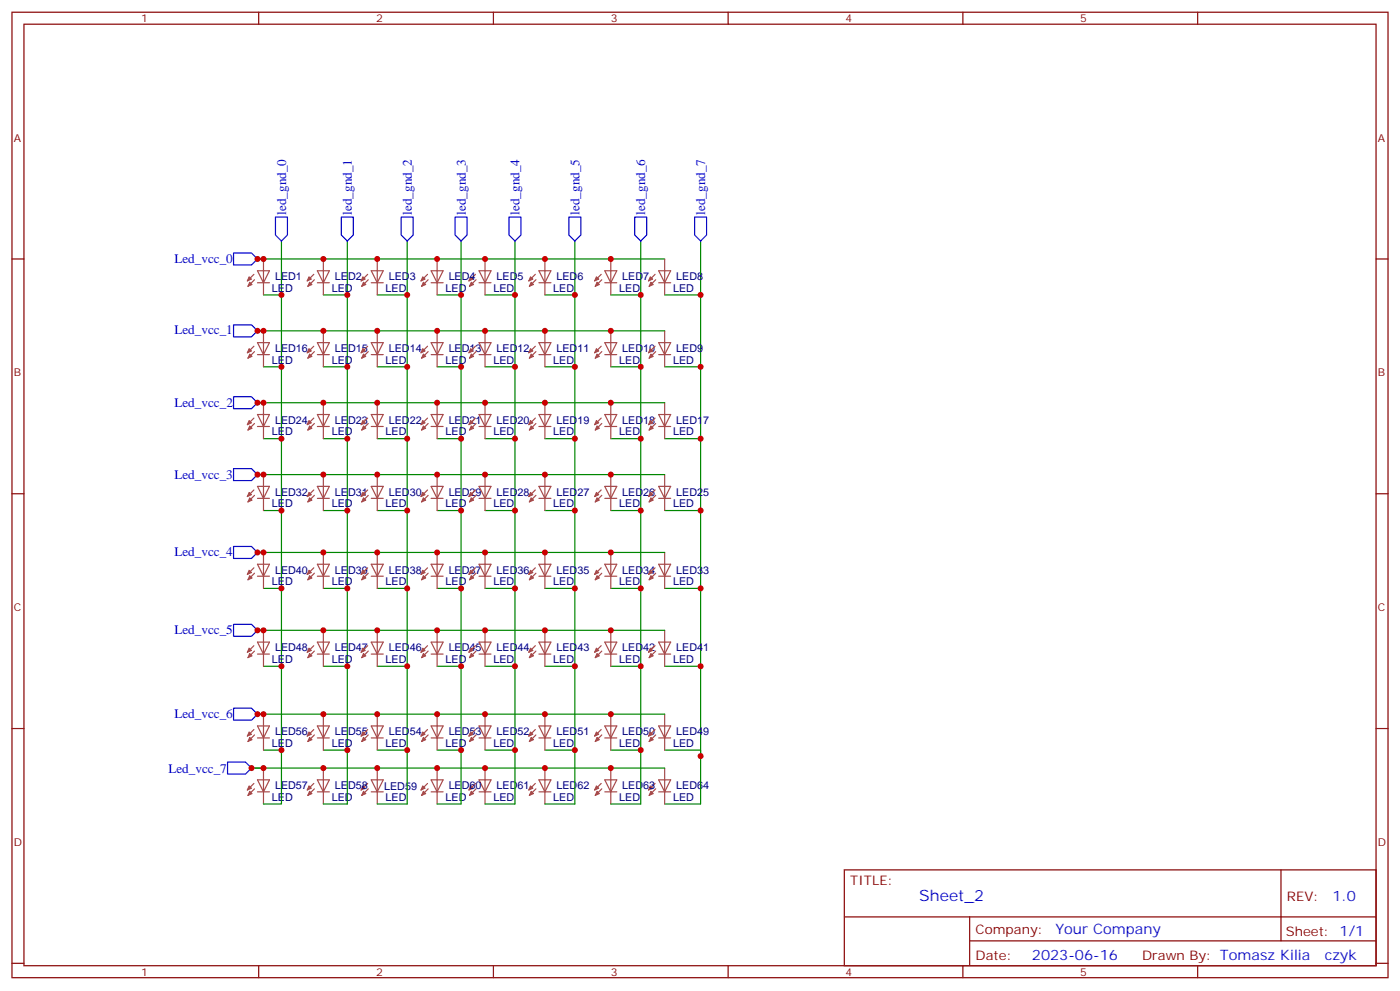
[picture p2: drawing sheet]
<svg xmlns="http://www.w3.org/2000/svg" width="412mm" height="292mm" viewBox="0 0 412 292" stroke-linecap="round" stroke-linejoin="round" font-family="sans-serif">
<g fill="none" stroke="#870000" stroke-width=".35">
<path d="M3.5 3.6h405.4v284.3h-405.4zM7.1 7.1h398.2v277.3h-398.2zM76.2 3.6v3.5M145.3 3.6v3.5M214.5 3.6v3.5M283.6 3.6v3.5M352.8 3.6v3.5M3.5 76.3h3.6M405.3 76.3h3.6M3.5 145.4h3.6M405.3 145.4h3.6M3.5 214.6h3.6"/>
<path d="M405.3 214.6h3.6M248.7 256.2h156.6v28.2h-156.6zM377.3 256.2v20.9M248.7 270h156.5M285.6 277.1h119.6M285.6 270v14.1M3.5 283.7h3.6M76.2 284.4v3.5M145.3 284.4v3.5M214.5 284.4v3.5M283.6 284.4v3.5M352.8 284.4v3.5"/>
<path d="M405.3 283.7h3.6"/>
</g>
<g fill="none" stroke="#00f" stroke-width=".35">
<path d="M68.8 74.5h5.3l1.7 1.8-1.7 1.7h-5.3zM81.1 63.9h3.6v5.3l-1.8 1.8-1.8-1.8zM100.5 63.9h3.6v5.3l-1.8 1.8-1.8-1.8zM118.2 63.9h3.5v5.3l-1.8 1.8-1.7-1.8zM134.1 63.9h3.5v5.3l-1.8 1.8-1.7-1.8zM149.9 63.9h3.6v5.3l-1.8 1.8-1.8-1.8zM167.6 63.9h3.5v5.3l-1.8 1.8-1.7-1.8zM187 63.9h3.5v5.3l-1.8 1.8-1.7-1.8zM204.6 63.9h3.5v5.3l-1.7 1.8-1.8-1.8zM68.8 95.7h5.3l1.7 1.7-1.7 1.8h-5.3zM68.8 116.8h5.3l1.7 1.8-1.7 1.8h-5.3zM68.8 138h5.3l1.7 1.8-1.7 1.7h-5.3z"/>
<path d="M68.8 160.9h5.3l1.7 1.8-1.7 1.8h-5.3zM68.8 183.9h5.3l1.7 1.7-1.7 1.8h-5.3zM68.8 208.6h5.3l1.7 1.7-1.7 1.8h-5.3zM67 224.4h5.3l1.8 1.8-1.8 1.8h-5.3z"/>
</g>
<g fill="none" stroke="#008700" stroke-width=".35">
<path d="M75.8 76.3h120M82.9 71v15.9M102.3 71v165.8h-7.1M119.9 71v165.8h-8.8M135.8 71v165.8h-7M151.7 71v165.8h-8.8M169.3 71v165.8h-8.8M188.7 71v165.8h-8.8M206.4 71v165.8h-10.6M75.8 97.4h120M77.6 86.9h5.3v21.1h-5.3M95.2 86.9h7.1"/>
<path d="M111.1 86.9h8.8M128.8 86.9h7M142.9 86.9h8.8M160.5 86.9h8.8M179.9 86.9h8.8M195.8 86.9h10.6M75.8 118.6h120M82.9 108v21.2h-5.3M95.2 108h7.1M111.1 108h8.8M128.8 108h7M142.9 108h8.8"/>
<path d="M160.5 108h8.8M179.9 108h8.8M195.8 108h10.6M75.8 139.8h120M82.9 129.2v21.2h-5.3M95.2 129.2h7.1M111.1 129.2h8.8M128.8 129.2h7M142.9 129.2h8.8M160.5 129.2h8.8M179.9 129.2h8.8M195.8 129.2h10.6"/>
<path d="M82.9 150.4v22.9h-5.3M95.2 150.4h7.1M111.1 150.4h8.8M128.8 150.4h7M142.9 150.4h8.8M160.5 150.4h8.8M179.9 150.4h8.8M195.8 150.4h10.6M75.8 162.7h120M82.9 173.3v22.9h-5.3M95.2 173.3h7.1M111.1 173.3h8.8"/>
<path d="M128.8 173.3h7M142.9 173.3h8.8M160.5 173.3h8.8M179.9 173.3h8.8M195.8 173.3h10.6M75.8 185.6h120M82.9 196.2v24.7h-5.3M95.2 196.2h7.1M111.1 196.2h8.8M128.8 196.2h7M142.9 196.2h8.8M160.5 196.2h8.8"/>
<path d="M179.9 196.2h8.8M195.8 196.2h10.6M75.8 210.3h120M74.1 226.2h121.7M82.9 220.9v15.9h-5.3M95.2 220.9h7.1M111.1 220.9h8.8M128.8 220.9h7M142.9 220.9h8.8M160.5 220.9h8.8M179.9 220.9h8.8M195.8 220.9h10.6v1.8"/>
</g>
<g fill="none" stroke="#a64a4a" stroke-width=".35">
<path d="M75.8 79.7h3.6l-1.8 3.6zM77.6 76.3v7M93.5 79.7h3.5l-1.8 3.6zM95.2 76.3v7M109.4 79.7h3.5l-1.8 3.6zM111.1 76.3v7M127 79.7h3.5l-1.7 3.6zM128.8 76.3v7M141.1 79.7h3.5l-1.7 3.6zM142.9 76.3v7M158.7 79.7h3.6l-1.8 3.6zM160.5 76.3v7"/>
<path d="M178.2 79.7h3.5l-1.8 3.6zM179.9 76.3v7M194 79.7h3.6l-1.8 3.6zM195.8 76.3v7M74.8 80.8l-2 1.9M75 82.4l-2 1.9M75.8 83.3h3.6M77.6 83.4v3.5M77.6 97.4v7M92.4 80.8l-1.9 1.9M92.6 82.4l-1.9 1.9M93.5 83.3h3.5"/>
<path d="M95.2 83.4v3.5M95.2 97.4v7M108.3 80.8l-1.9 1.9M108.5 82.4l-2 1.9M109.4 83.3h3.5M111.1 83.4v3.5M111.1 97.4v7M125.9 80.8l-1.9 1.9M126.1 82.4l-1.9 1.9M127 83.3h3.5M128.8 83.4v3.5M128.8 97.4v7"/>
<path d="M140.1 80.8l-2 1.9M140.2 82.4l-1.9 1.9M141.1 83.3h3.5M142.9 83.4v3.5M142.9 97.4v7M157.7 80.8l-1.9 1.9M157.9 82.4l-2 1.9M158.7 83.3h3.6M160.5 83.4v3.5M160.5 97.4v7M177.1 80.8l-1.9 1.9M177.3 82.4l-2 1.9"/>
<path d="M178.2 83.3h3.5M179.9 83.4v3.5M179.9 97.4v7M193 80.8l-2 1.9M193.1 82.4l-1.9 1.9M194 83.3h3.6M195.8 83.4v3.5M195.8 97.4v7M74.8 102l-2 1.9M75 103.6l-2 1.9M75.8 100.9h3.6l-1.8 3.5zM75.8 104.4h3.6"/>
<path d="M77.6 104.5v3.5M77.6 118.6v7M92.4 102l-1.9 1.9M92.6 103.6l-1.9 1.9M93.5 104.4h3.5M93.5 100.9h3.5l-1.8 3.5zM95.2 104.5v3.5M95.2 118.6v7M108.3 102l-1.9 1.9M108.5 103.6l-2 1.9M109.4 104.4h3.5M109.4 100.9h3.5l-1.8 3.5z"/>
<path d="M111.1 104.5v3.5M111.1 118.6v7M125.9 102l-1.9 1.9M126.1 103.6l-1.9 1.9M127 104.4h3.5M127 100.9h3.5l-1.7 3.5zM128.8 104.5v3.5M128.8 118.6v7M140.1 102l-2 1.9M140.2 103.6l-1.9 1.9M141.1 104.4h3.5M141.1 100.9h3.5l-1.7 3.5z"/>
<path d="M142.9 104.5v3.5M142.9 118.6v7M157.7 102l-1.9 1.9M157.9 103.6l-2 1.9M158.7 104.4h3.6M158.7 100.9h3.6l-1.8 3.5zM160.5 104.5v3.5M160.5 118.6v7M177.1 102l-1.9 1.9M177.3 103.6l-2 1.9M178.2 104.4h3.5M178.2 100.9h3.5l-1.8 3.5z"/>
<path d="M179.9 104.5v3.5M179.9 118.6v7M193 102l-2 1.9M193.1 103.6l-1.9 1.9M194 104.4h3.6M194 100.9h3.6l-1.8 3.5zM195.8 104.5v3.5M195.8 118.6v7M74.8 123.1l-2 2M75 124.7l-2 2M75.8 122.1h3.6l-1.8 3.5zM75.8 125.6h3.6"/>
<path d="M77.6 125.7v3.5M77.6 139.8v7M92.4 123.1l-1.9 2M92.6 124.7l-1.9 2M93.5 125.6h3.5M93.5 122.1h3.5l-1.8 3.5zM95.2 125.7v3.5M95.2 139.8v7M108.3 123.1l-1.9 2M108.5 124.7l-2 2M109.4 125.6h3.5M109.4 122.1h3.5l-1.8 3.5z"/>
<path d="M111.1 125.7v3.5M111.1 139.8v7M125.9 123.1l-1.9 2M126.1 124.7l-1.9 2M127 125.6h3.5M127 122.1h3.5l-1.7 3.5zM128.8 125.7v3.5M128.8 139.8v7M140.1 123.1l-2 2M140.2 124.7l-1.9 2M141.1 125.6h3.5M141.1 122.1h3.5l-1.7 3.5z"/>
<path d="M142.9 125.7v3.5M142.9 139.8v7M157.7 123.1l-1.9 2M157.9 124.7l-2 2M158.7 125.6h3.6M158.7 122.1h3.6l-1.8 3.5zM160.5 125.7v3.5M160.5 139.8v7M177.1 123.1l-1.9 2M177.3 124.7l-2 2M178.2 125.6h3.5M178.2 122.1h3.5l-1.8 3.5z"/>
<path d="M179.9 125.7v3.5M179.9 139.8v7M193 123.1l-2 2M193.1 124.7l-1.9 2M194 125.6h3.6M194 122.1h3.6l-1.8 3.5zM195.8 125.7v3.5M195.8 139.8v7M74.8 144.3l-2 1.9M75 145.9l-2 1.9M75.8 143.2h3.6l-1.8 3.6zM75.8 146.8h3.6"/>
<path d="M77.6 146.9v3.5M92.4 144.3l-1.9 1.9M92.6 145.9l-1.9 1.9M93.5 146.8h3.5M93.5 143.2h3.5l-1.8 3.6zM95.2 146.9v3.5M108.3 144.3l-1.9 1.9M108.5 145.9l-2 1.9M109.4 146.8h3.5M109.4 143.2h3.5l-1.8 3.6zM111.1 146.9v3.5M125.9 144.3l-1.9 1.9"/>
<path d="M126.1 145.9l-1.9 1.9M127 146.8h3.5M127 143.2h3.5l-1.7 3.6zM128.8 146.9v3.5M140.1 144.3l-2 1.9M140.2 145.9l-1.9 1.9M141.1 146.8h3.5M141.1 143.2h3.5l-1.7 3.6zM142.9 146.9v3.5M157.7 144.3l-1.9 1.9M157.9 145.9l-2 1.9M158.7 143.2h3.6l-1.8 3.6z"/>
<path d="M158.7 146.8h3.6M160.5 146.9v3.5M177.1 144.3l-1.9 1.9M177.3 145.9l-2 1.9M178.2 146.8h3.5M178.2 143.2h3.5l-1.8 3.6zM179.9 146.9v3.5M193 144.3l-2 1.9M193.1 145.9l-1.9 1.9M194 146.8h3.6M194 143.2h3.6l-1.8 3.6zM195.8 146.9v3.5"/>
<path d="M74.8 167.2l-2 2M75 168.8l-2 2M75.8 166.2h3.6l-1.8 3.5zM75.8 169.7h3.6M77.6 162.7v7M77.6 169.8v3.5M92.4 167.2l-1.9 2M92.6 168.8l-1.9 2M93.5 169.7h3.5M93.5 166.2h3.5l-1.8 3.5zM95.2 162.7v7M95.2 169.8v3.5"/>
<path d="M108.3 167.2l-1.9 2M108.5 168.8l-2 2M109.4 169.7h3.5M109.4 166.2h3.5l-1.8 3.5zM111.1 162.7v7M111.1 169.8v3.5M125.9 167.2l-1.9 2M126.1 168.8l-1.9 2M127 169.7h3.5M127 166.2h3.5l-1.7 3.5zM128.8 162.7v7M128.8 169.8v3.5"/>
<path d="M140.1 167.2l-2 2M140.2 168.8l-1.9 2M141.1 169.7h3.5M141.1 166.2h3.5l-1.7 3.5zM142.9 162.7v7M142.9 169.8v3.5M157.7 167.2l-1.9 2M157.9 168.8l-2 2M158.7 169.7h3.6M158.7 166.2h3.6l-1.8 3.5zM160.5 162.7v7M160.5 169.8v3.5"/>
<path d="M177.1 167.2l-1.9 2M177.3 168.8l-2 2M178.2 169.7h3.5M178.2 166.2h3.5l-1.8 3.5zM179.9 162.7v7M179.9 169.8v3.5M193 167.2l-2 2M193.1 168.8l-1.9 2M194 169.7h3.6M194 166.2h3.6l-1.8 3.5zM195.8 162.7v7M195.8 169.8v3.5"/>
<path d="M74.8 190.2l-2 1.9M75 191.7l-2 2M75.8 189.1h3.6l-1.8 3.5zM75.8 192.6h3.6M77.6 185.6v7M77.6 192.7v3.5M92.4 190.2l-1.9 1.9M92.6 191.7l-1.9 2M93.5 192.6h3.5M93.5 189.1h3.5l-1.8 3.5zM95.2 185.6v7M95.2 192.7v3.5"/>
<path d="M108.3 190.2l-1.9 1.9M108.5 191.7l-2 2M109.4 192.6h3.5M109.4 189.1h3.5l-1.8 3.5zM111.1 185.6v7M111.1 192.7v3.5M125.9 190.2l-1.9 1.9M126.1 191.7l-1.9 2M127 192.6h3.5M127 189.1h3.5l-1.7 3.5zM128.8 185.6v7M128.8 192.7v3.5"/>
<path d="M140.1 190.2l-2 1.9M140.2 191.7l-1.9 2M141.1 192.6h3.5M141.1 189.1h3.5l-1.7 3.5zM142.9 185.6v7M142.9 192.7v3.5M157.7 190.2l-1.9 1.9M157.9 191.7l-2 2M158.7 192.6h3.6M158.7 189.1h3.6l-1.8 3.5zM160.5 185.6v7M160.5 192.7v3.5"/>
<path d="M177.1 190.2l-1.9 1.9M177.3 191.7l-2 2M178.2 192.6h3.5M178.2 189.1h3.5l-1.8 3.5zM179.9 185.6v7M179.9 192.7v3.5M193 190.2l-2 1.9M193.1 191.7l-1.9 2M194 192.6h3.6M194 189.1h3.6l-1.8 3.5zM195.8 185.6v7M195.8 192.7v3.5"/>
<path d="M74.8 214.9l-2 1.9M75 216.4l-2 2M75.8 213.8h3.6l-1.8 3.5zM75.8 217.3h3.6M77.6 210.3v7M77.6 217.4v3.5M92.4 214.9l-1.9 1.9M92.6 216.4l-1.9 2M93.5 217.3h3.5M93.5 213.8h3.5l-1.8 3.5zM95.2 210.3v7M95.2 217.4v3.5"/>
<path d="M108.3 214.9l-1.9 1.9M108.5 216.4l-2 2M109.4 217.3h3.5M109.4 213.8h3.5l-1.8 3.5zM111.1 210.3v7M111.1 217.4v3.5M125.9 214.9l-1.9 1.9M126.1 216.4l-1.9 2M127 217.3h3.5M127 213.8h3.5l-1.7 3.5zM128.8 210.3v7M128.8 217.4v3.5"/>
<path d="M140.1 214.9l-2 1.9M140.2 216.4l-1.9 2M141.1 217.3h3.5M141.1 213.8h3.5l-1.7 3.5zM142.9 210.3v7M142.9 217.4v3.5M157.7 214.9l-1.9 1.9M157.9 216.4l-2 2M158.7 217.3h3.6M158.7 213.8h3.6l-1.8 3.5zM160.5 210.3v7M160.5 217.4v3.5"/>
<path d="M177.1 214.9l-1.9 1.9M177.3 216.4l-2 2M178.2 217.3h3.5M178.2 213.8h3.5l-1.8 3.5zM179.9 210.3v7M179.9 217.4v3.5M193 214.9l-2 1.9M193.1 216.4l-1.9 2M194 217.3h3.6M194 213.8h3.6l-1.8 3.5zM195.8 210.3v7M195.8 217.4v3.5"/>
<path d="M74.8 230.7l-2 2M75 232.3l-2 2M75.8 233.2h3.6M75.8 229.7h3.6l-1.8 3.5zM77.6 226.2v7M77.6 233.3v3.5M92.4 230.7l-1.9 2M92.6 232.3l-1.9 2M93.5 233.2h3.5M93.5 229.7h3.5l-1.8 3.5zM95.2 226.2v7M95.2 233.3v3.5"/>
<path d="M108.3 230.7l-1.9 2M108.5 232.3l-2 2M109.4 233.2h3.5M109.4 229.7h3.5l-1.8 3.5zM111.1 226.2v7M111.1 233.3v3.5M125.9 230.7l-1.9 2M126.1 232.3l-1.9 2M127 233.2h3.5M127 229.7h3.5l-1.7 3.5zM128.8 226.2v7M128.8 233.3v3.5"/>
<path d="M140.1 230.7l-2 2M140.2 232.3l-1.9 2M141.1 233.2h3.5M141.1 229.7h3.5l-1.7 3.5zM142.9 226.2v7M142.9 233.3v3.5M157.7 230.7l-1.9 2M157.9 232.3l-2 2M158.7 233.2h3.6M158.7 229.7h3.6l-1.8 3.5zM160.5 226.2v7M160.5 233.3v3.5"/>
<path d="M177.1 230.7l-1.9 2M177.3 232.3l-2 2M178.2 233.2h3.5M178.2 229.7h3.5l-1.8 3.5zM179.9 226.2v7M179.9 233.3v3.5M193 230.7l-2 2M193.1 232.3l-1.9 2M194 229.7h3.6l-1.8 3.5zM194 233.2h3.6M195.8 226.2v7M195.8 233.3v3.5"/>
</g>
<g fill="#a64a4a" stroke="#a64a4a" stroke-width=".29">
<path d="M191.6 231.4l.7 .7-1.3 .6z"/>
<path d="M191.7 233l.7 .7-1.2 .6z"/>
<path d="M175.7 231.4l.7 .7-1.2 .6z"/>
<path d="M175.9 233l.7 .7-1.3 .6z"/>
<path d="M156.3 231.4l.7 .7-1.2 .6z"/>
<path d="M156.5 233l.7 .7-1.3 .6z"/>
<path d="M138.6 231.4l.7 .7-1.2 .6z"/>
<path d="M138.8 233l.7 .7-1.2 .6z"/>
<path d="M124.5 231.4l.7 .7-1.2 .6z"/>
<path d="M124.7 233l.7 .7-1.2 .6z"/>
<path d="M106.9 231.4l.7 .7-1.2 .6z"/>
<path d="M107.1 233l.7 .7-1.3 .6z"/>
<path d="M91 231.4l.7 .7-1.2 .6z"/>
<path d="M91.2 233l.7 .7-1.2 .6z"/>
<path d="M73.4 231.4l.7 .7-1.3 .6z"/>
<path d="M73.6 233l.7 .7-1.3 .6z"/>
<path d="M73.4 215.6l.7 .7-1.3 .5z"/>
<path d="M73.6 217.1l.7 .8-1.3 .5z"/>
<path d="M91 215.6l.7 .7-1.2 .5z"/>
<path d="M91.2 217.1l.7 .8-1.2 .5z"/>
<path d="M106.9 215.6l.7 .7-1.2 .5z"/>
<path d="M107.1 217.1l.7 .8-1.3 .5z"/>
<path d="M124.5 215.6l.7 .7-1.2 .5z"/>
<path d="M124.7 217.1l.7 .8-1.2 .5z"/>
<path d="M138.6 215.6l.7 .7-1.2 .5z"/>
<path d="M138.8 217.1l.7 .8-1.2 .5z"/>
<path d="M156.3 215.6l.7 .7-1.2 .5z"/>
<path d="M156.5 217.1l.7 .8-1.3 .5z"/>
<path d="M175.7 215.6l.7 .7-1.2 .5z"/>
<path d="M175.9 217.1l.7 .8-1.3 .5z"/>
<path d="M191.6 215.6l.7 .7-1.3 .5z"/>
<path d="M191.7 217.1l.7 .8-1.2 .5z"/>
<path d="M73.4 190.9l.7 .7-1.3 .5z"/>
<path d="M73.6 192.5l.7 .7-1.3 .5z"/>
<path d="M91 190.9l.7 .7-1.2 .5z"/>
<path d="M91.2 192.5l.7 .7-1.2 .5z"/>
<path d="M106.9 190.9l.7 .7-1.2 .5z"/>
<path d="M107.1 192.5l.7 .7-1.3 .5z"/>
<path d="M124.5 190.9l.7 .7-1.2 .5z"/>
<path d="M124.7 192.5l.7 .7-1.2 .5z"/>
<path d="M138.6 190.9l.7 .7-1.2 .5z"/>
<path d="M138.8 192.5l.7 .7-1.2 .5z"/>
<path d="M156.3 190.9l.7 .7-1.2 .5z"/>
<path d="M156.5 192.5l.7 .7-1.3 .5z"/>
<path d="M175.7 190.9l.7 .7-1.2 .5z"/>
<path d="M175.9 192.5l.7 .7-1.3 .5z"/>
<path d="M191.6 190.9l.7 .7-1.3 .5z"/>
<path d="M191.7 192.5l.7 .7-1.2 .5z"/>
<path d="M73.4 167.9l.7 .7-1.3 .6z"/>
<path d="M73.6 169.5l.7 .7-1.3 .6z"/>
<path d="M91 167.9l.7 .7-1.2 .6z"/>
<path d="M91.2 169.5l.7 .7-1.2 .6z"/>
<path d="M106.9 167.9l.7 .7-1.2 .6z"/>
<path d="M107.1 169.5l.7 .7-1.3 .6z"/>
<path d="M124.5 167.9l.7 .7-1.2 .6z"/>
<path d="M124.7 169.5l.7 .7-1.2 .6z"/>
<path d="M138.6 167.9l.7 .7-1.2 .6z"/>
<path d="M138.8 169.5l.7 .7-1.2 .6z"/>
<path d="M156.3 167.9l.7 .7-1.2 .6z"/>
<path d="M156.5 169.5l.7 .7-1.3 .6z"/>
<path d="M175.7 167.9l.7 .7-1.2 .6z"/>
<path d="M175.9 169.5l.7 .7-1.3 .6z"/>
<path d="M191.6 167.9l.7 .7-1.3 .6z"/>
<path d="M191.7 169.5l.7 .7-1.2 .6z"/>
<path d="M73.4 145l.7 .7-1.3 .5z"/>
<path d="M73.6 146.6l.7 .7-1.3 .5z"/>
<path d="M91 145l.7 .7-1.2 .5z"/>
<path d="M91.2 146.6l.7 .7-1.2 .5z"/>
<path d="M106.9 145l.7 .7-1.2 .5z"/>
<path d="M107.1 146.6l.7 .7-1.3 .5z"/>
<path d="M124.5 145l.7 .7-1.2 .5z"/>
<path d="M124.7 146.6l.7 .7-1.2 .5z"/>
<path d="M138.6 145l.7 .7-1.2 .5z"/>
<path d="M138.8 146.6l.7 .7-1.2 .5z"/>
<path d="M156.3 145l.7 .7-1.2 .5z"/>
<path d="M156.5 146.6l.7 .7-1.3 .5z"/>
<path d="M175.7 145l.7 .7-1.2 .5z"/>
<path d="M175.9 146.6l.7 .7-1.3 .5z"/>
<path d="M191.6 145l.7 .7-1.3 .5z"/>
<path d="M191.7 146.6l.7 .7-1.2 .5z"/>
<path d="M73.4 123.8l.7 .7-1.3 .6z"/>
<path d="M73.6 125.4l.7 .7-1.3 .6z"/>
<path d="M91 123.8l.7 .7-1.2 .6z"/>
<path d="M91.2 125.4l.7 .7-1.2 .6z"/>
<path d="M106.9 123.8l.7 .7-1.2 .6z"/>
<path d="M107.1 125.4l.7 .7-1.3 .6z"/>
<path d="M124.5 123.8l.7 .7-1.2 .6z"/>
<path d="M124.7 125.4l.7 .7-1.2 .6z"/>
<path d="M138.6 123.8l.7 .7-1.2 .6z"/>
<path d="M138.8 125.4l.7 .7-1.2 .6z"/>
<path d="M156.3 123.8l.7 .7-1.2 .6z"/>
<path d="M156.5 125.4l.7 .7-1.3 .6z"/>
<path d="M175.7 123.8l.7 .7-1.2 .6z"/>
<path d="M175.9 125.4l.7 .7-1.3 .6z"/>
<path d="M191.6 123.8l.7 .7-1.3 .6z"/>
<path d="M191.7 125.4l.7 .7-1.2 .6z"/>
<path d="M73.4 102.7l.7 .7-1.3 .5z"/>
<path d="M73.6 104.3l.7 .7-1.3 .5z"/>
<path d="M91 102.7l.7 .7-1.2 .5z"/>
<path d="M91.2 104.3l.7 .7-1.2 .5z"/>
<path d="M106.9 102.7l.7 .7-1.2 .5z"/>
<path d="M107.1 104.3l.7 .7-1.3 .5z"/>
<path d="M124.5 102.7l.7 .7-1.2 .5z"/>
<path d="M124.7 104.3l.7 .7-1.2 .5z"/>
<path d="M138.6 102.7l.7 .7-1.2 .5z"/>
<path d="M138.8 104.3l.7 .7-1.2 .5z"/>
<path d="M156.3 102.7l.7 .7-1.2 .5z"/>
<path d="M156.5 104.3l.7 .7-1.3 .5z"/>
<path d="M175.7 102.7l.7 .7-1.2 .5z"/>
<path d="M175.9 104.3l.7 .7-1.3 .5z"/>
<path d="M191.6 102.7l.7 .7-1.3 .5z"/>
<path d="M191.7 104.3l.7 .7-1.2 .5z"/>
<path d="M191.6 81.5l.7 .7-1.3 .5z"/>
<path d="M191.7 83.1l.7 .7-1.2 .5z"/>
<path d="M175.7 81.5l.7 .7-1.2 .5z"/>
<path d="M175.9 83.1l.7 .7-1.3 .5z"/>
<path d="M156.3 81.5l.7 .7-1.2 .5z"/>
<path d="M156.5 83.1l.7 .7-1.3 .5z"/>
<path d="M138.6 81.5l.7 .7-1.2 .5z"/>
<path d="M138.8 83.1l.7 .7-1.2 .5z"/>
<path d="M124.5 81.5l.7 .7-1.2 .5z"/>
<path d="M124.7 83.1l.7 .7-1.2 .5z"/>
<path d="M106.9 81.5l.7 .7-1.2 .5z"/>
<path d="M107.1 83.1l.7 .7-1.3 .5z"/>
<path d="M91 81.5l.7 .7-1.2 .5z"/>
<path d="M91.2 83.1l.7 .7-1.2 .5z"/>
<path d="M73.4 81.5l.7 .7-1.3 .5z"/>
<path d="M73.6 83.1l.7 .7-1.3 .5z"/>
</g>
<g fill="#c00">
<circle cx="95.3" cy="226.2" r=".88"/>
<circle cx="111.1" cy="226.2" r=".88"/>
<circle cx="128.8" cy="226.2" r=".88"/>
<circle cx="179.9" cy="226.2" r=".88"/>
<circle cx="160.5" cy="226.2" r=".88"/>
<circle cx="142.9" cy="226.2" r=".88"/>
<circle cx="206.4" cy="222.7" r=".88"/>
<circle cx="206.4" cy="196.2" r=".88"/>
<circle cx="206.4" cy="173.3" r=".88"/>
<circle cx="206.4" cy="150.4" r=".88"/>
<circle cx="206.4" cy="129.2" r=".88"/>
<circle cx="206.4" cy="108" r=".88"/>
<circle cx="206.4" cy="86.9" r=".88"/>
<circle cx="188.7" cy="220.9" r=".88"/>
<circle cx="169.3" cy="220.9" r=".88"/>
<circle cx="151.7" cy="220.9" r=".88"/>
<circle cx="135.8" cy="220.9" r=".88"/>
<circle cx="188.7" cy="196.2" r=".88"/>
<circle cx="169.3" cy="196.2" r=".88"/>
<circle cx="151.7" cy="196.2" r=".88"/>
<circle cx="135.8" cy="196.2" r=".88"/>
<circle cx="188.7" cy="173.3" r=".88"/>
<circle cx="169.3" cy="173.3" r=".88"/>
<circle cx="151.7" cy="173.3" r=".88"/>
<circle cx="135.8" cy="173.3" r=".88"/>
<circle cx="188.7" cy="150.4" r=".88"/>
<circle cx="169.3" cy="150.4" r=".88"/>
<circle cx="151.7" cy="150.4" r=".88"/>
<circle cx="135.8" cy="150.4" r=".88"/>
<circle cx="188.7" cy="129.2" r=".88"/>
<circle cx="169.3" cy="129.2" r=".88"/>
<circle cx="151.7" cy="129.2" r=".88"/>
<circle cx="135.8" cy="129.2" r=".88"/>
<circle cx="188.7" cy="108" r=".88"/>
<circle cx="169.3" cy="108" r=".88"/>
<circle cx="151.7" cy="108" r=".88"/>
<circle cx="188.7" cy="86.9" r=".88"/>
<circle cx="169.3" cy="86.9" r=".88"/>
<circle cx="151.7" cy="86.9" r=".88"/>
<circle cx="135.8" cy="108" r=".88"/>
<circle cx="135.8" cy="86.9" r=".88"/>
<circle cx="119.9" cy="150.4" r=".88"/>
<circle cx="119.9" cy="129.2" r=".88"/>
<circle cx="119.9" cy="108" r=".88"/>
<circle cx="119.9" cy="86.9" r=".88"/>
<circle cx="102.3" cy="173.3" r=".88"/>
<circle cx="119.9" cy="173.3" r=".88"/>
<circle cx="119.9" cy="196.2" r=".88"/>
<circle cx="119.9" cy="220.9" r=".88"/>
<circle cx="102.3" cy="220.9" r=".88"/>
<circle cx="102.3" cy="196.2" r=".88"/>
<circle cx="102.3" cy="150.4" r=".88"/>
<circle cx="102.3" cy="129.2" r=".88"/>
<circle cx="102.3" cy="108" r=".88"/>
<circle cx="102.3" cy="86.9" r=".88"/>
<circle cx="82.9" cy="220.9" r=".88"/>
<circle cx="82.9" cy="86.9" r=".88"/>
<circle cx="82.9" cy="196.2" r=".88"/>
<circle cx="82.9" cy="173.3" r=".88"/>
<circle cx="82.9" cy="150.4" r=".88"/>
<circle cx="82.9" cy="129.2" r=".88"/>
<circle cx="82.9" cy="108" r=".88"/>
<circle cx="142.9" cy="210.3" r=".88"/>
<circle cx="160.5" cy="210.3" r=".88"/>
<circle cx="179.9" cy="210.3" r=".88"/>
<circle cx="128.8" cy="210.3" r=".88"/>
<circle cx="111.1" cy="210.3" r=".88"/>
<circle cx="95.3" cy="210.3" r=".88"/>
<circle cx="142.9" cy="185.6" r=".88"/>
<circle cx="160.5" cy="185.6" r=".88"/>
<circle cx="179.9" cy="185.6" r=".88"/>
<circle cx="128.8" cy="185.6" r=".88"/>
<circle cx="111.1" cy="185.6" r=".88"/>
<circle cx="95.3" cy="185.6" r=".88"/>
<circle cx="142.9" cy="139.8" r=".88"/>
<circle cx="160.5" cy="139.8" r=".88"/>
<circle cx="179.9" cy="139.8" r=".88"/>
<circle cx="128.8" cy="139.8" r=".88"/>
<circle cx="111.1" cy="139.8" r=".88"/>
<circle cx="95.3" cy="139.8" r=".88"/>
<circle cx="142.9" cy="118.6" r=".88"/>
<circle cx="160.5" cy="118.6" r=".88"/>
<circle cx="179.9" cy="118.6" r=".88"/>
<circle cx="128.8" cy="118.6" r=".88"/>
<circle cx="111.1" cy="118.6" r=".88"/>
<circle cx="95.3" cy="118.6" r=".88"/>
<circle cx="142.9" cy="97.4" r=".88"/>
<circle cx="160.5" cy="97.4" r=".88"/>
<circle cx="179.9" cy="97.4" r=".88"/>
<circle cx="128.8" cy="97.4" r=".88"/>
<circle cx="111.1" cy="97.4" r=".88"/>
<circle cx="95.3" cy="97.4" r=".88"/>
<circle cx="95.3" cy="76.3" r=".88"/>
<circle cx="111.1" cy="76.3" r=".88"/>
<circle cx="128.8" cy="76.3" r=".88"/>
<circle cx="179.9" cy="76.3" r=".88"/>
<circle cx="160.5" cy="76.3" r=".88"/>
<circle cx="142.9" cy="76.3" r=".88"/>
<circle cx="77.6" cy="76.3" r=".88"/>
<circle cx="77.6" cy="97.4" r=".88"/>
<circle cx="77.6" cy="118.6" r=".88"/>
<circle cx="75.8" cy="76.3" r=".88"/>
<circle cx="75.8" cy="97.4" r=".88"/>
<circle cx="75.8" cy="118.6" r=".88"/>
<circle cx="77.6" cy="139.8" r=".88"/>
<circle cx="75.8" cy="139.8" r=".88"/>
<circle cx="77.6" cy="162.7" r=".88"/>
<circle cx="95.3" cy="162.7" r=".88"/>
<circle cx="111.1" cy="162.7" r=".88"/>
<circle cx="128.8" cy="162.7" r=".88"/>
<circle cx="142.9" cy="162.7" r=".88"/>
<circle cx="160.5" cy="162.7" r=".88"/>
<circle cx="179.9" cy="162.7" r=".88"/>
<circle cx="75.8" cy="162.7" r=".88"/>
<circle cx="77.6" cy="185.6" r=".88"/>
<circle cx="75.8" cy="185.6" r=".88"/>
<circle cx="77.6" cy="210.3" r=".88"/>
<circle cx="75.8" cy="210.3" r=".88"/>
<circle cx="77.6" cy="226.2" r=".88"/>
<circle cx="74.1" cy="226.2" r=".88"/>
</g>
<text font-size="4.6" fill="#00f" x="270.8" y="265.2">Sheet_2</text>
<g font-size="4.2" fill="#00f">
<text x="392.5" y="265.4">1.0</text>
<text x="310.9" y="275">Your Company</text>
<text x="304" y="282.8">2023-06-16</text>
<text x="390.3" y="282.7">czyk</text>
</g>
<g font-size="3.9" fill="#00f">
<text x="84.3" y="63.2" transform="rotate(-90 84.3 63.2)">led_gnd_0</text>
<text x="103.7" y="63.2" transform="rotate(-90 103.7 63.2)">led_gnd_1</text>
<text x="121.3" y="63.2" transform="rotate(-90 121.3 63.2)">led_gnd_2</text>
<text x="137.2" y="63.2" transform="rotate(-90 137.2 63.2)">led_gnd_3</text>
<text x="153" y="63.2" transform="rotate(-90 153 63.2)">led_gnd_4</text>
<text x="170.7" y="63.2" transform="rotate(-90 170.7 63.2)">led_gnd_5</text>
<text x="190.1" y="63.2" transform="rotate(-90 190.1 63.2)">led_gnd_6</text>
<text x="207.7" y="63.2" transform="rotate(-90 207.7 63.2)">led_gnd_7</text>
<text x="51.4" y="77.5">Led_vcc_0</text>
<text x="51.4" y="98.5">Led_vcc_1</text>
<text x="51.4" y="119.8">Led_vcc_2</text>
<text x="51.4" y="140.9">Led_vcc_3</text>
<text x="51.4" y="163.9">Led_vcc_4</text>
<text x="51.4" y="186.7">Led_vcc_5</text>
<text x="51.4" y="211.4">Led_vcc_6</text>
<text x="49.6" y="227.5">Led_vcc_7</text>
</g>
<g font-size="3.9" fill="#800">
<text x="250.5" y="260.8">TITLE:</text>
<text x="379.1" y="265.4">REV:</text>
<text x="287.4" y="275">Company:</text>
<text x="378.7" y="275.6">Sheet: 1/1</text>
<text x="287.4" y="282.6">Date:</text>
<text x="336.4" y="282.7">Drawn By: Tomasz Kilia</text>
</g>
<g font-size="3.2" fill="#800">
<text x="41.6" y="6.6">1</text>
<text x="110.8" y="6.6">2</text>
<text x="179.9" y="6.6">3</text>
<text x="249.1" y="6.6">4</text>
<text x="318.2" y="6.6">5</text>
<text x="4.1" y="41.7">A</text>
<text x="405.9" y="41.7">A</text>
<text x="4.1" y="110.8">B</text>
<text x="405.9" y="110.8">B</text>
<text x="4.1" y="180">C</text>
<text x="405.9" y="180">C</text>
<text x="4.1" y="249.1">D</text>
<text x="405.9" y="249.1">D</text>
<text x="41.6" y="287.4">1</text>
<text x="110.8" y="287.4">2</text>
<text x="179.9" y="287.4">3</text>
<text x="249.1" y="287.4">4</text>
<text x="318.2" y="287.4">5</text>
</g>
<g font-size="3.2" fill="#000080">
<text x="81" y="82.5">LED1</text>
<text x="98.7" y="82.5">LED2</text>
<text x="114.5" y="82.5">LED3</text>
<text x="132.2" y="82.5">LED4</text>
<text x="146.3" y="82.5">LED5</text>
<text x="163.9" y="82.5">LED6</text>
<text x="183.3" y="82.5">LED7</text>
<text x="199.2" y="82.5">LED8</text>
<text x="80.1" y="85.9">LED</text>
<text x="97.7" y="85.9">LED</text>
<text x="113.6" y="85.9">LED</text>
<text x="131.2" y="85.9">LED</text>
<text x="145.3" y="85.9">LED</text>
<text x="163" y="85.9">LED</text>
<text x="182.4" y="85.9">LED</text>
<text x="198.3" y="85.9">LED</text>
<text x="80.1" y="107.1">LED</text>
<text x="81" y="103.7">LED16</text>
<text x="97.7" y="107.1">LED</text>
<text x="98.7" y="103.7">LED15</text>
<text x="113.6" y="107.1">LED</text>
<text x="114.5" y="103.7">LED14</text>
<text x="131.2" y="107.1">LED</text>
<text x="132.2" y="103.7">LED13</text>
<text x="145.3" y="107.1">LED</text>
<text x="146.3" y="103.7">LED12</text>
<text x="163" y="107.1">LED</text>
<text x="163.9" y="103.7">LED11</text>
<text x="182.4" y="107.1">LED</text>
<text x="183.3" y="103.7">LED10</text>
<text x="198.3" y="107.1">LED</text>
<text x="199.2" y="103.7">LED9</text>
<text x="81" y="124.8">LED24</text>
<text x="98.7" y="124.8">LED23</text>
<text x="114.5" y="124.8">LED22</text>
<text x="132.2" y="124.8">LED21</text>
<text x="146.3" y="124.8">LED20</text>
<text x="163.9" y="124.8">LED19</text>
<text x="183.3" y="124.8">LED18</text>
<text x="199.2" y="124.8">LED17</text>
<text x="80.1" y="128.2">LED</text>
<text x="97.7" y="128.2">LED</text>
<text x="113.6" y="128.2">LED</text>
<text x="131.2" y="128.2">LED</text>
<text x="145.3" y="128.2">LED</text>
<text x="163" y="128.2">LED</text>
<text x="182.4" y="128.2">LED</text>
<text x="198.3" y="128.2">LED</text>
<text x="80.1" y="149.4">LED</text>
<text x="81" y="146">LED32</text>
<text x="97.7" y="149.4">LED</text>
<text x="98.7" y="146">LED31</text>
<text x="113.6" y="149.4">LED</text>
<text x="114.5" y="146">LED30</text>
<text x="131.2" y="149.4">LED</text>
<text x="132.2" y="146">LED29</text>
<text x="145.3" y="149.4">LED</text>
<text x="146.3" y="146">LED28</text>
<text x="163" y="149.4">LED</text>
<text x="163.9" y="146">LED27</text>
<text x="182.4" y="149.4">LED</text>
<text x="183.3" y="146">LED26</text>
<text x="198.3" y="149.4">LED</text>
<text x="199.2" y="146">LED25</text>
<text x="80.1" y="172.3">LED</text>
<text x="81" y="168.9">LED40</text>
<text x="97.7" y="172.3">LED</text>
<text x="98.7" y="168.9">LED39</text>
<text x="113.6" y="172.3">LED</text>
<text x="114.5" y="168.9">LED38</text>
<text x="131.2" y="172.3">LED</text>
<text x="132.2" y="168.9">LED37</text>
<text x="145.3" y="172.3">LED</text>
<text x="146.3" y="168.9">LED36</text>
<text x="163" y="172.3">LED</text>
<text x="163.9" y="168.9">LED35</text>
<text x="182.4" y="172.3">LED</text>
<text x="183.3" y="168.9">LED34</text>
<text x="198.3" y="172.3">LED</text>
<text x="199.2" y="168.9">LED33</text>
<text x="81" y="191.9">LED48</text>
<text x="98.7" y="191.9">LED47</text>
<text x="114.5" y="191.9">LED46</text>
<text x="132.2" y="191.9">LED45</text>
<text x="146.3" y="191.9">LED44</text>
<text x="163.9" y="191.9">LED43</text>
<text x="183.3" y="191.9">LED42</text>
<text x="199.2" y="191.9">LED41</text>
<text x="80.1" y="195.3">LED</text>
<text x="97.7" y="195.3">LED</text>
<text x="113.6" y="195.3">LED</text>
<text x="131.2" y="195.3">LED</text>
<text x="145.3" y="195.3">LED</text>
<text x="163" y="195.3">LED</text>
<text x="182.4" y="195.3">LED</text>
<text x="198.3" y="195.3">LED</text>
<text x="80.1" y="219.9">LED</text>
<text x="81" y="216.6">LED56</text>
<text x="97.7" y="219.9">LED</text>
<text x="98.7" y="216.6">LED55</text>
<text x="113.6" y="219.9">LED</text>
<text x="114.5" y="216.6">LED54</text>
<text x="131.2" y="219.9">LED</text>
<text x="132.2" y="216.6">LED53</text>
<text x="145.3" y="219.9">LED</text>
<text x="146.3" y="216.6">LED52</text>
<text x="163" y="219.9">LED</text>
<text x="163.9" y="216.6">LED51</text>
<text x="182.4" y="219.9">LED</text>
<text x="183.3" y="216.6">LED50</text>
<text x="198.3" y="219.9">LED</text>
<text x="199.2" y="216.6">LED49</text>
<text x="81" y="232.4">LED57</text>
<text x="98.7" y="232.4">LED58</text>
<text x="113.1" y="232.6">LED59</text>
<text x="132.2" y="232.4">LED60</text>
<text x="146.3" y="232.4">LED61</text>
<text x="163.9" y="232.4">LED62</text>
<text x="183.3" y="232.4">LED63</text>
<text x="199.2" y="232.4">LED64</text>
<text x="80.1" y="235.8">LED</text>
<text x="97.7" y="235.8">LED</text>
<text x="113.6" y="235.8">LED</text>
<text x="131.2" y="235.8">LED</text>
<text x="145.3" y="235.8">LED</text>
<text x="163" y="235.8">LED</text>
<text x="182.4" y="235.8">LED</text>
<text x="198.3" y="235.8">LED</text>
</g>
</svg>
